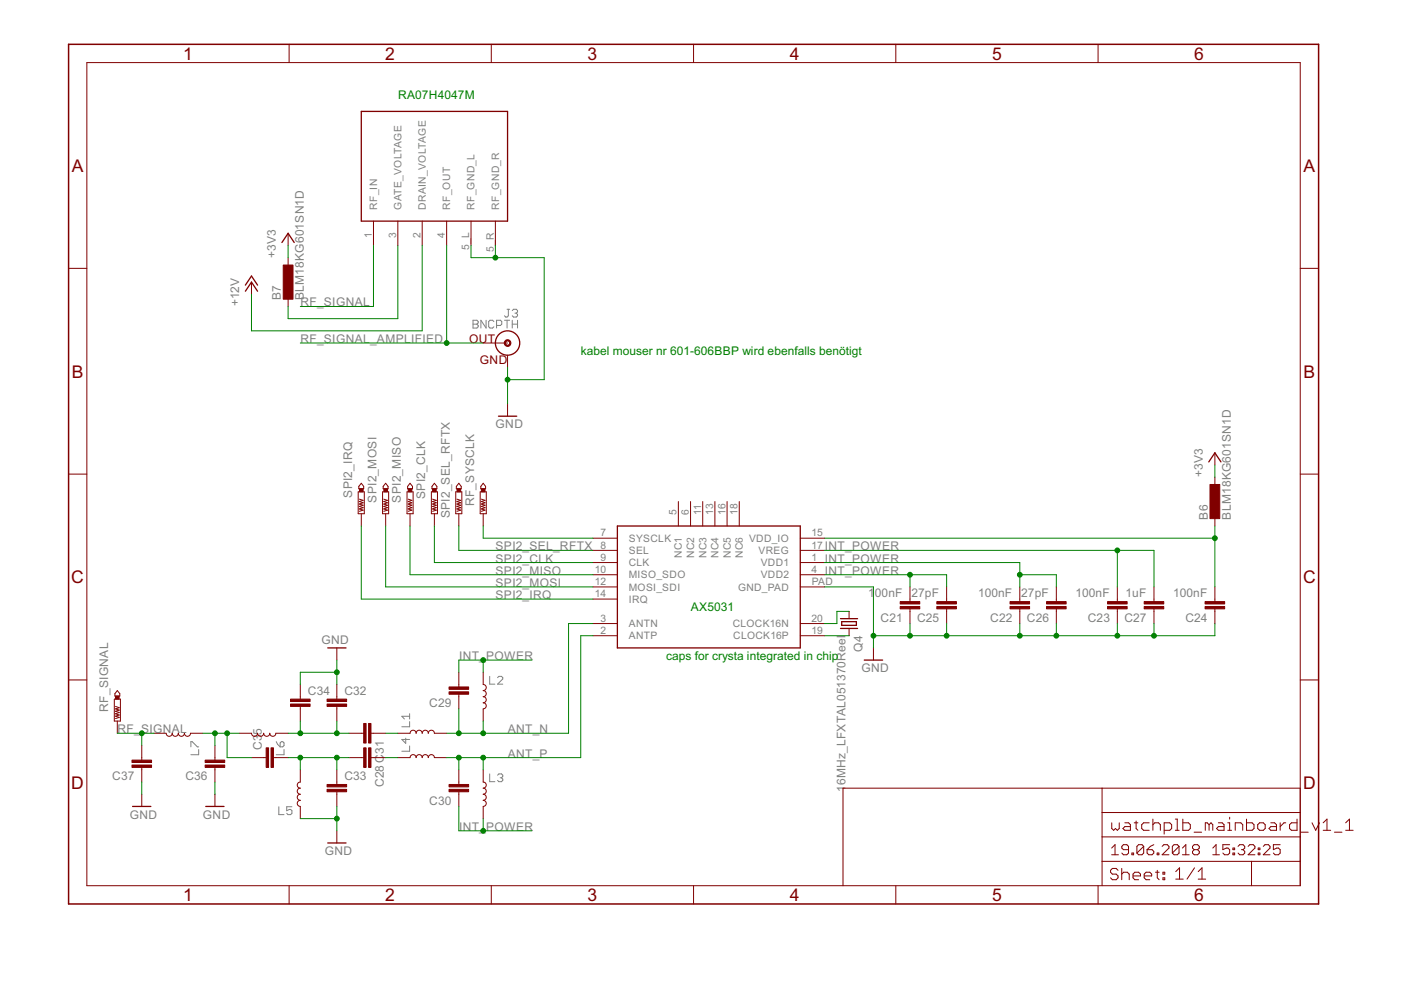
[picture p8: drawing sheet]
<svg xmlns="http://www.w3.org/2000/svg" width="297mm" height="210mm" viewBox="0 0 297 210" stroke-linecap="round" stroke-linejoin="round" font-family="sans-serif">
<g fill="none" stroke="#808080" stroke-width=".21">
<path d="M100.3 67.9h.8l.3 .3v.3l-.3 .2 .3 .3v.3l-.3 .3h-.8zM100.3 68.7h.8M103.1 67.9v1.7l-1.1-1.7v1.7M104.7 68.2l-.3-.3h-.5l-.3 .3v1.1l.3 .3h.5l.3-.3M105.3 69h.8l.3-.3v-.5l-.3-.3h-.8v1.7M107 67.9h1.1M107.5 67.9v1.7M107.5 65.6h.6M107.8 65.6v1.4l-.3 .2h-.3l-.2-.2M108.6 68.7h1.1M108.6 67.9v1.7M108.6 65.8l.3-.2h.6l.2 .2v.3l-.2 .3"/>
<path d="M109.2 66.4h.3M109.5 66.4l.2 .3v.3l-.2 .2h-.6l-.3-.2M109.7 67.9v1.7M40.5 158.3v-1.1h.2l1.1 1.1h.3M42.1 158.9v1.1h-1.6M58.6 157.2l.2 .6 .6 .5M59.4 157.5l.3-.3h.2l.3 .3v.6l-.3 .2h-.5zM60.2 158.9v1.1h-1.6M86 156.5v1.1l-.8-.8h1.6M86.8 153v1.1h-1.6M86.8 151.3v1.1M86.8 158.2v1.1h-1.6"/>
<path d="M86.8 151.9h-1.6l.5 .5M103.8 143.4v1.7h1.1M105.5 143.7l.3-.3h.5l.3 .3v.3l-1.1 1.1h1.1M59.1 171v1.7h1.1M61.9 171h-1.1v.9l.5-.3h.3l.3 .3v.5l-.3 .3h-.5l-.3-.3M103.8 164.1v1.6h1.1M105.5 164.4l.3-.3h.5l.3 .3v.2l-.3 .3M106 164.9h.3M106.3 164.9l.3 .3v.3l-.3 .2h-.5l-.3-.2"/>
</g>
<g fill="none" stroke="#800000" stroke-width=".21">
<path d="M18.4 13.3h257.3v174.5h-257.3zM61.3 9.4v3.9M104.2 9.4v3.9M147 9.4v3.9M189.9 9.4v3.9M232.8 9.4v3.9M14.5 56.9h3.9M53.3 59.8v2.6M61.1 49.5v2.5M61.1 54.6v2.6M79.2 46.9v5.1M84.3 46.9v5.1"/>
<path d="M89.5 46.9v5.1M94.7 46.9v5.1M99.9 46.9v5.1M105 46.9v5.1M275.7 56.9h3.9M61.1 62.4v2.6M102.4 72.7h5.2M107.6 75.3v2.6M107.6 85.7v2.5M257.6 96v2.6M14.5 100.5h3.9M75.9 104.3h1.3v4.6h-1.3z"/>
<path d="M76.2 105.8l.8 .3-.8 .2 .8 .3-.8 .3 .8 .2-.8 .3 .8 .2-.8 .3 .8 .3-.8 .2M76.6 102.5l.5 .6v.5h-1v-.5zM76.6 108.9v2.6M81.1 104.3h1.3v4.6h-1.3zM81.4 105.8l.7 .3-.7 .2 .7 .3-.7 .3 .7 .2-.7 .3 .7 .2-.7 .3 .7 .3-.7 .2M81.8 102.5l.5 .6v.5h-1.1v-.5zM81.8 108.9v2.6M86.3 104.3h1.3v4.6h-1.3zM86.6 105.8l.7 .3-.7 .2 .7 .3-.7 .3 .7 .2-.7 .3 .7 .2-.7 .3 .7 .3-.7 .2M86.9 102.5l.6 .6v.5h-1.1v-.5zM86.9 108.9v2.6M91.5 104.3h1.3v4.6h-1.3z"/>
<path d="M91.7 105.8l.8 .3-.8 .2 .8 .3-.8 .3 .8 .2-.8 .3 .8 .2-.8 .3 .8 .3-.8 .2M92.1 102.5l.5 .6v.5h-1v-.5zM92.1 108.9v2.6M96.6 104.3h1.3v4.6h-1.3zM96.9 105.8l.8 .3-.8 .2 .8 .3-.8 .3 .8 .2-.8 .3 .8 .2-.8 .3 .8 .3-.8 .2M97.3 102.5l.5 .6v.5h-1v-.5zM97.3 108.9v2.6M101.8 104.3h1.3v4.6h-1.3zM102.1 105.8l.7 .3-.7 .2 .7 .3-.7 .3 .7 .2-.7 .3 .7 .2-.7 .3 .7 .3-.7 .2M102.4 102.5l.6 .6v.5h-1.1v-.5zM102.4 108.9v2.6M125.7 114.1h5.2"/>
<path d="M125.7 116.7h5.2M125.7 119.3h5.2M143.8 106.3v5.2M146.4 106.3v5.2M149 106.3v5.2M151.6 106.3v5.2M154.2 106.3v5.2M156.7 106.3v5.2M169.7 114.1h5.1M169.7 116.7h5.1M169.7 119.3h5.1M257.6 101.2v2.6"/>
<path d="M257.6 108.9v2.6M275.7 100.5h3.9M71.4 137.4v2.6M125.7 127h5.2M125.7 121.9h5.2M125.7 124.4h5.2M125.7 132.2h5.2M125.7 134.8h5.2M169.7 121.9h5.1M169.7 124.4h5.1M169.7 132.2h5.1M169.7 134.8h5.1"/>
<path d="M180 129.6v1.6M180 133.2v1.6M185.2 137.4v2.6M192.9 124.4v3.2M192.9 129.1v3.1M200.7 124.4v3.2M200.7 129.1v3.1M216.2 124.4v3.2M216.2 129.1v3.1M224 124.4v3.2M224 129.1v3.1M236.9 124.4v3.2"/>
<path d="M236.9 129.1v3.1M244.7 124.4v3.2M244.7 129.1v3.1M257.6 124.4v3.2M257.6 129.1v3.1M14.5 144.2h3.9M24.2 148.2h1.3v4.7h-1.3zM24.5 149.8l.8 .3-.8 .2 .8 .3-.8 .2 .8 .3-.8 .2 .8 .3-.8 .2 .8 .3-.8 .3M24.9 146.4l.5 .7v.5h-1v-.5zM24.9 152.9v2.6M30.1 158.1v3.1M32.6 155.5h2.6a.65 .65 0 0 0 .7 .6 .65 .65 0 0 0 .6-.6 .65 .65 0 0 0 .7 .6 .65 .65 0 0 0 .6-.6 .65 .65 0 0 0 .6 .6 .65 .65 0 0 0 .7-.6 .65 .65 0 0 0 .6 .6 .65 .65 0 0 0 .7-.6h2.6"/>
<path d="M45.6 158.1v3.1M50.7 155.5h2.6a.65 .65 0 0 0 .7 .6 .65 .65 0 0 0 .6-.6 .65 .65 0 0 0 .7 .6 .65 .65 0 0 0 .6-.6 .65 .65 0 0 0 .6 .6 .65 .65 0 0 0 .7-.6 .65 .65 0 0 0 .6 .6 .65 .65 0 0 0 .7-.6h2.6M63.7 145.1v3.1M63.7 149.8v3.1M71.4 145.1v3.1M71.4 149.8v3.1M74 155.5h3.1M78.7 155.5h3.1M84.3 155.5h2.6a.65 .65 0 0 1 .7-.7 .65 .65 0 0 1 .6 .7 .65 .65 0 0 1 .7-.7 .65 .65 0 0 1 .6 .7 .65 .65 0 0 1 .7-.7 .65 .65 0 0 1 .6 .7 .65 .65 0 0 1 .7-.7 .65 .65 0 0 1 .6 .7h2.6M97.3 142.5v3.1M97.3 147.2v3.1M102.4 142.5v2.6a.66 .66 0 0 1 .7 .7 .66 .66 0 0 1-.7 .6 .65 .65 0 0 1 .7 .7 .65 .65 0 0 1-.7 .6 .65 .65 0 0 1 .7 .7 .65 .65 0 0 1-.7 .6 .65 .65 0 0 1 .7 .7 .65 .65 0 0 1-.7 .6v2.6"/>
<path d="M275.7 144.2h3.9M30.1 162.7v3.1M30.1 168.4v2.6M45.6 162.7v3.1M45.6 168.4v2.6M53.3 160.6h3.1M58 160.6h3.1M63.7 163.2v2.6a.65 .65 0 0 0-.7 .7 .65 .65 0 0 0 .7 .6 .65 .65 0 0 0-.7 .7 .65 .65 0 0 0 .7 .6 .65 .65 0 0 0-.7 .6 .65 .65 0 0 0 .7 .7 .65 .65 0 0 0-.7 .6 .65 .65 0 0 0 .7 .7v2.6M71.4 163.2v3.1M71.4 167.9v3.1M71.4 176.1v2.6M74 160.6h3.1"/>
<path d="M78.7 160.6h3.1M84.3 160.6h2.6a.65 .65 0 0 1 .7-.6 .65 .65 0 0 1 .6 .6 .65 .65 0 0 1 .7-.6 .65 .65 0 0 1 .6 .6 .65 .65 0 0 1 .7-.6 .65 .65 0 0 1 .6 .6 .65 .65 0 0 1 .7-.6 .65 .65 0 0 1 .6 .6h2.6M97.3 163.2v3.1M97.3 167.9v3.1M102.4 163.2v2.6a.65 .65 0 0 1 .7 .7 .65 .65 0 0 1-.7 .6 .65 .65 0 0 1 .7 .7 .65 .65 0 0 1-.7 .6 .65 .65 0 0 1 .7 .6 .65 .65 0 0 1-.7 .7 .65 .65 0 0 1 .7 .6 .65 .65 0 0 1-.7 .7v2.6M233.7 167.1v20.7M233.7 177.4h42M233.7 172.3h42M235.7 179.8l.7-.7v2.1M235.7 174.5v1.2l.4 .3 .4-.3 .4 .3 .4-.3v-1.2M238.5 174.5h.8l.4 .4v1.1h-1.2l-.4-.3 .4-.4h1.2M240.5 174.5h.8"/>
<path d="M240.9 174.1v1.6l.4 .3M242.5 179.5v1.4l-.4 .3h-.7l-.4-.3M242.5 179.5l-.4-.4h-.7l-.4 .4v1.4M242.5 179.5l-1.5 1.4M243.6 174.5h-1.1l-.4 .4v.8l.4 .3h1.1M244.4 174.9l.4-.4h.8l.4 .4v1.1M244.4 173.7v2.3M244.6 179.1l-.7 .4-.7 .6M246.4 179.5l.4-.4h.7l.3 .4v.3l-1.4 1.4h1.4M246.8 176h1.2l.4-.3v-.8l-.4-.4h-1.2v2.3M249.2 176h.8M249.2 173.7h.4v2.3"/>
<path d="M250 179.5l-.4-.4h-.7l-.3 .4v1.4M250 179.5v1.4l-.4 .3h-.7l-.3-.3M250 179.5l-1.4 1.4M250.7 179.8l.7-.7v2.1M250.8 173.7v2.3h1.2l.4-.3v-.8l-.4-.4h-1.2M253.2 176.4h1.6M256.3 174.9l-.4-.4h-.4v1.5M256.3 174.9v1.1M256.3 174.9l.5-.4 .3 .4v1.1M257.1 179.8l.7-.7v2.1M258.3 174.5h.8l.4 .4v1.1h-1.2l-.4-.3 .4-.4h1.2M260.3 174.5h.4v1.5"/>
<path d="M260.3 176h.8M260.7 173.3v.4M260.7 179.1h-1.4v1l.7-.3h.3l.4 .3v.8l-.4 .3h-.7l-.3-.3M261.4 179.8h.4v.3h-.4zM261.9 176v-1.5h1.2l.4 .4v1.1M262.5 179.5l.3-.4h.7l.4 .4v.3l-.4 .3M264.3 173.7v2.3h1.2l.4-.3v-.8l-.4-.4h-1.2M264.6 179.5l.4-.4h.7l.4 .4v.3l-1.5 1.4h1.5M266.8 179.8h.3v.3h-.3zM267.1 174.5h.7l.4 .4v.8l-.4 .3h-.7l-.4-.3v-.8zM267.8 179.5l.4-.4h.7l.4 .4v.3l-1.5 1.4h1.5M269.4 174.5h.8l.4 .4v1.1h-1.2l-.4-.3 .4-.4h1.2"/>
<path d="M271.4 174.5v1.5M271.4 179.1h-1.4v1l.7-.3h.4l.3 .3v.8l-.3 .3h-.8l-.3-.3M272.6 174.5h-.4l-.8 .8M275 173.7v2.3h-1.2l-.4-.3v-.8l.4-.4h1.2M275.7 167.1h-97v20.7M275.8 176.4h1.6M278.2 174.5l.8 1.5 .8-1.5M280.5 176h1.6M280.5 174.5l.8-.8v2.3M282.9 176.4h1.6M285.3 176h1.6M285.3 174.5l.8-.8v2.3"/>
<path d="M61.3 187.8v3.9M104.2 187.8v3.9M147 187.8v3.9M189.9 187.8v3.9M232.8 187.8v3.9M233.7 182.6h42M235.7 181.2h1.4M237 184.5l-.4-.4h-.8l-.3 .4v.4l.3 .4h.8l.4 .4v.4l-.4 .4h-.8l-.3-.4M237.8 184.1v2.4M237.8 185.3l.4-.4h.8l.4 .4v1.2M239.3 180.1h-1.1l-.4-.3v-.3l.4-.4h.7l.4 .4v1.4l-.4 .3h-.7l-.4-.3M240 180.9h.3v.3h-.3z"/>
<path d="M240.2 185.7h1.6v-.4l-.4-.4h-.8l-.4 .4v.8l.4 .4h.8M242.6 185.7h1.6v-.4l-.4-.4h-.8l-.4 .4v.8l.4 .4h.8M243.2 180.1h1.1l.3 .4v.4l-.3 .3h-.7l-.4-.3zM245 184.9h.8M245.3 180.9h.4v.3h-.4zM245.4 184.5v1.6l.4 .4M246.6 184.9h.4v.4h-.4zM246.6 186.1h.4v.4h-.4zM249.3 184.8l.8-.8v2.4M249.3 186.4h1.6M250.7 181.2h1.4M253.2 180.1l-.4 .4v.4l.4 .3h.7l.4-.3v-.4l-.4-.4"/>
<path d="M253.2 180.1l-.4-.3v-.3l.4-.4h.7l.4 .4v.3l-.4 .3M253.2 180.1h.7M253.3 184l-1.6 2.4M254 186.4h1.6M254 184.8l.8-.8v2.4M257.1 181.2h1.5M261.4 180.9h.4v.3h-.4zM263.2 180.1h.3M263.5 180.1l.4 .4v.4l-.4 .3h-.7l-.3-.3M265.3 182.6v5.2M266.8 180.9h.3v.3h-.3z"/>
</g>
<path d="M14.5 9.4h265.1v182.3h-265.1z" fill="none" stroke="#800000" stroke-width=".32"/>
<g fill="none" stroke="#800000" stroke-width=".28">
<path d="M76.6 23.6h31v23.3h-31zM59.8 51.4l1.3-1.9 1.3 1.9M52 61.7l1.3-1.9 1.3 1.9M52 60.5l1.3-2 1.3 2M105.7 88.2h3.9M256.3 97.9l1.3-1.9 1.3 1.9M130.9 111.5h38.8v25.9h-38.8zM69.5 137.4h3.9M178.2 133.2h3.6M178.2 131.2h3.6M178.5 131.8h3.1v.8h-3.1zM183.2 140h3.9"/>
<path d="M28.1 171h3.9M43.6 171h3.9M69.5 178.7h3.9"/>
<circle cx="107.6" cy="72.7" r="2.58"/>
</g>
<g fill="#800000" stroke="#800000" stroke-width=".21">
<path d="M190.9 127.6h4.1v.5h-4.1z"/>
<path d="M190.9 128.6h4.1v.5h-4.1z"/>
<path d="M214.1 127.6h4.2v.5h-4.2z"/>
<path d="M214.1 128.6h4.2v.5h-4.2z"/>
<path d="M234.8 127.6h4.2v.5h-4.2z"/>
<path d="M234.8 128.6h4.2v.5h-4.2z"/>
<path d="M255.5 127.6h4.2v.5h-4.2z"/>
<path d="M255.5 128.6h4.2v.5h-4.2z"/>
<path d="M198.6 127.6h4.2v.5h-4.2z"/>
<path d="M198.6 128.6h4.2v.5h-4.2z"/>
<path d="M221.9 127.6h4.1v.5h-4.1z"/>
<path d="M221.9 128.6h4.1v.5h-4.1z"/>
<path d="M242.6 127.6h4.1v.5h-4.1z"/>
<path d="M242.6 128.6h4.1v.5h-4.1z"/>
<path d="M102.1 103.6h.7v.7h-.7z"/>
<path d="M96.9 103.6h.8v.7h-.8z"/>
<path d="M91.7 103.6h.8v.7h-.8z"/>
<path d="M86.6 103.6h.7v.7h-.7z"/>
<path d="M81.4 103.6h.7v.7h-.7z"/>
<path d="M76.2 103.6h.8v.7h-.8z"/>
<path d="M95.2 145.6h4.2v.6h-4.2z"/>
<path d="M95.2 146.7h4.2v.5h-4.2z"/>
<path d="M95.2 166.3h4.2v.5h-4.2z"/>
<path d="M95.2 167.4h4.2v.5h-4.2z"/>
<path d="M77.1 158.6h.5v4.1h-.5z"/>
<path d="M78.1 158.6h.6v4.1h-.6z"/>
<path d="M77.1 153.4h.5v4.1h-.5z"/>
<path d="M78.1 153.4h.6v4.1h-.6z"/>
<path d="M69.3 149.3h4.2v.5h-4.2z"/>
<path d="M69.3 148.2h4.2v.5h-4.2z"/>
<path d="M69.3 167.4h4.2v.5h-4.2z"/>
<path d="M69.3 166.3h4.2v.5h-4.2z"/>
<path d="M61.6 149.3h4.1v.5h-4.1z"/>
<path d="M61.6 148.2h4.1v.5h-4.1z"/>
<path d="M57.5 158.6h.5v4.1h-.5z"/>
<path d="M56.4 158.6h.5v4.1h-.5z"/>
<path d="M43.5 161.2h4.1v.5h-4.1z"/>
<path d="M43.5 162.2h4.1v.5h-4.1z"/>
<path d="M28 161.2h4.1v.5h-4.1z"/>
<path d="M28 162.2h4.1v.5h-4.1z"/>
<path d="M256.5 102.7h2.1v7.3h-2.1z"/>
<path d="M60 56.2h2.1v7.2h-2.1z"/>
<path d="M24.5 147.6h.8v.6h-.8z"/>
</g>
<path d="M107.1 72.3a.7 .7 0 0 1 1.1 .1 .7 .7 0 0 1-.4 1 .7 .7 0 0 1-.9-.7h.3a.45 .45 0 0 1 .6-.4 .45 .45 0 0 1 .1 .7 .45 .45 0 0 1-.7-.1v-.2h-.3z" fill-rule="evenodd" fill="#800000" stroke="#800000" stroke-width=".21"/>
<g fill="none" stroke="#008000" stroke-width=".21">
<path d="M61.1 52v2.6M79.2 52v13h-15.5M84.3 52v15.6h-23.2v-2.6M89.5 52v18.1h-36.2v-7.7M94.7 52v20.7M99.9 52v2.6h15.5v25.9h-7.8M105 52v2.6M63.7 72.7h38.7M107.6 77.9v7.8M257.6 98.6v2.6M76.6 111.5v15.5h49.1M81.8 111.5v12.9h43.9"/>
<path d="M86.9 111.5v10.4h38.8M92.1 111.5v7.8h33.6M97.3 111.5v5.2h28.4M102.4 111.5v2.6h23.3M174.8 119.3h41.4v5.1M174.8 116.7h69.9v7.7M174.8 114.1h82.8M236.9 116.7v7.7M257.6 111.5v12.9M71.4 140v5.1M102.4 140v2.5M112.8 140h-15.5v2.5"/>
<path d="M125.7 134.8h-2.6v25.8h-28.4M125.7 132.2h-5.2v23.3h-25.8M174.8 124.4h10.4v13M174.8 134.8h5.2M174.8 121.9h25.9v2.5M180 129.6h-2.6v2.6h-2.6M192.9 121.9v2.5M192.9 132.2v2.6M200.7 132.2v2.6M216.2 121.9h7.8v2.5M216.2 132.2v2.6M224 132.2v2.6"/>
<path d="M236.9 132.2v2.6M244.7 132.2v2.6M257.6 132.2v2.6h-72.4M24.9 155.5h7.7M30.1 155.5v2.6M43 155.5h7.7M45.6 155.5v2.6M48.2 155.5v5.1h5.1M61.1 155.5h12.9M63.7 152.9v2.6M71.4 152.9v2.6M71.4 142.5h-7.7v2.6"/>
<path d="M81.8 155.5h2.5M97.3 150.3v5.2M102.4 152.9v2.6M30.1 165.8v2.6M45.6 165.8v2.6M61.1 160.6h12.9M63.7 173.6h7.7M63.7 160.6v2.6M71.4 160.6v2.6M71.4 171v5.1M81.8 160.6h2.5M97.3 160.6v2.6"/>
<path d="M97.3 171v5.1h15.5M102.4 160.6v2.6M102.4 173.6v2.5"/>
</g>
<g fill="#008000" stroke="#008000" stroke-width=".21">
<circle cx="185.2" cy="134.8" r=".51"/>
<circle cx="236.9" cy="134.8" r=".51"/>
<circle cx="224" cy="134.8" r=".51"/>
<circle cx="216.2" cy="134.8" r=".51"/>
<circle cx="200.7" cy="134.8" r=".51"/>
<circle cx="192.9" cy="134.8" r=".51"/>
<circle cx="244.7" cy="134.8" r=".51"/>
<circle cx="71.4" cy="173.6" r=".51"/>
<circle cx="71.4" cy="142.5" r=".51"/>
<circle cx="107.6" cy="80.5" r=".51"/>
<circle cx="105" cy="54.6" r=".51"/>
<circle cx="236.9" cy="116.7" r=".51"/>
<circle cx="216.2" cy="121.9" r=".51"/>
<circle cx="192.9" cy="121.9" r=".51"/>
<circle cx="102.4" cy="140" r=".51"/>
<circle cx="102.4" cy="176.1" r=".51"/>
<circle cx="97.3" cy="155.5" r=".51"/>
<circle cx="102.4" cy="155.5" r=".51"/>
<circle cx="97.3" cy="160.6" r=".51"/>
<circle cx="102.4" cy="160.6" r=".51"/>
<circle cx="71.4" cy="155.5" r=".51"/>
<circle cx="63.7" cy="155.5" r=".51"/>
<circle cx="71.4" cy="160.6" r=".51"/>
<circle cx="63.7" cy="160.6" r=".51"/>
<circle cx="48.2" cy="155.5" r=".51"/>
<circle cx="45.6" cy="155.5" r=".51"/>
<circle cx="30.1" cy="155.5" r=".51"/>
<circle cx="94.7" cy="72.7" r=".51"/>
<circle cx="257.6" cy="114.1" r=".51"/>
</g>
<g font-size="4.1" fill="#800000">
<text x="38.8" y="12.7">1</text>
<text x="81.7" y="12.7">2</text>
<text x="124.6" y="12.7">3</text>
<text x="167.5" y="12.7">4</text>
<text x="210.3" y="12.7">5</text>
<text x="253.2" y="12.7">6</text>
<text x="15.2" y="36.4">A</text>
<text x="276.4" y="36.4">A</text>
<text x="15.2" y="80">B</text>
<text x="276.4" y="80">B</text>
<text x="15.1" y="123.7">C</text>
<text x="276.3" y="123.7">C</text>
<text x="15.1" y="167.3">D</text>
<text x="276.3" y="167.3">D</text>
<text x="38.8" y="191.1">1</text>
<text x="81.7" y="191.1">2</text>
<text x="124.6" y="191.1">3</text>
<text x="167.5" y="191.1">4</text>
<text x="210.3" y="191.1">5</text>
<text x="253.2" y="191.1">6</text>
</g>
<g font-size="2.8" fill="#008000">
<text x="84.4" y="21">RA07H4047M</text>
<text x="123.1" y="75.3">kabel mouser nr 601-606BBP wird ebenfalls benötigt</text>
<text x="146.4" y="129.6">AX5031</text>
<text x="141.2" y="140">caps for crysta integrated in chip</text>
</g>
<g font-size="2.8" fill="#808080">
<text x="58.5" y="54.6" transform="rotate(-90 58.5 54.6)">+3V3</text>
<text x="50.7" y="65" transform="rotate(-90 50.7 65)">+12V</text>
<text x="59.6" y="63.6" transform="rotate(-90 59.6 63.6)">B7</text>
<text x="63.7" y="65">RF_SIGNAL</text>
<text x="64.4" y="63.6" transform="rotate(-90 64.4 63.6)">BLM18KG601SN1D</text>
<text x="63.7" y="72.7">RF_SIGNAL_AMPLIFIED</text>
<text x="105.1" y="90.8">GND</text>
<text x="255" y="101.2" transform="rotate(-90 255 101.2)">+3V3</text>
<text x="74.7" y="105.5" transform="rotate(-90 74.7 105.5)">SPI2_IRQ</text>
<text x="79.8" y="106.6" transform="rotate(-90 79.8 106.6)">SPI2_MOSI</text>
<text x="85" y="106.6" transform="rotate(-90 85 106.6)">SPI2_MISO</text>
<text x="90.2" y="105.8" transform="rotate(-90 90.2 105.8)">SPI2_CLK</text>
<text x="100.5" y="107.3" transform="rotate(-90 100.5 107.3)">RF_SYSCLK</text>
<text x="95.3" y="109.9" transform="rotate(-90 95.3 109.9)">SPI2_SEL_RFTX</text>
<text x="256.1" y="110.2" transform="rotate(-90 256.1 110.2)">B6</text>
<text x="260.9" y="110.2" transform="rotate(-90 260.9 110.2)">BLM18KG601SN1D</text>
<text x="105.1" y="119.3">SPI2_CLK</text>
<text x="105.1" y="116.7">SPI2_SEL_RFTX</text>
<text x="174.9" y="116.7">INT_POWER</text>
<text x="174.9" y="119.3">INT_POWER</text>
<text x="105.1" y="121.9">SPI2_MISO</text>
<text x="105.1" y="124.4">SPI2_MOSI</text>
<text x="174.9" y="121.9">INT_POWER</text>
<text x="105.1" y="127">SPI2_IRQ</text>
<text x="184.1" y="126.7">1</text>
<text x="185.5" y="126.7">00nF</text>
<text x="186.7" y="131.8">C21</text>
<text x="193.3" y="126.7">27pF</text>
<text x="194.4" y="131.8">C25</text>
<text x="207.4" y="126.7">100nF</text>
<text x="209.9" y="131.8">C22</text>
<text x="216.5" y="126.7">27pF</text>
<text x="217.7" y="131.8">C26</text>
<text x="228" y="126.7">100nF</text>
<text x="230.6" y="131.8">C23</text>
<text x="238.4" y="131.8">C27</text>
<text x="238.6" y="126.7">1uF</text>
<text x="248.7" y="126.7">100nF</text>
<text x="251.3" y="131.8">C24</text>
<text x="68.1" y="136.6">GND</text>
<text x="97.3" y="140">I</text>
<text x="98.1" y="140">NT_</text>
<text x="103.1" y="140">POWER</text>
<text x="182.6" y="142.5">GND</text>
<text x="182.9" y="138.2" transform="rotate(-90 182.9 138.2)">Q4</text>
<text x="65.3" y="147.3">C34</text>
<text x="73" y="147.3">C32</text>
<text x="91" y="149.9">C29</text>
<text x="22.9" y="150.9" transform="rotate(-90 22.9 150.9)">RF_SIGNAL</text>
<text x="24.9" y="155.5">RF_SIGNAL</text>
<text x="107.7" y="155.5">ANT_N</text>
<text x="55.5" y="159" transform="rotate(-90 55.5 159)">C35</text>
<text x="81.4" y="159.9" transform="rotate(-90 81.4 159.9)">31</text>
<text x="107.7" y="160.6">ANT_P</text>
<text x="23.8" y="165.4">C37</text>
<text x="39.3" y="165.4">C36</text>
<text x="73" y="165.4">C33</text>
<text x="81.4" y="166.9" transform="rotate(-90 81.4 166.9)">C28C</text>
<text x="179.3" y="167.9" transform="rotate(-90 179.3 167.9)">1</text>
<text x="179.3" y="166.5" transform="rotate(-90 179.3 166.5)">6MHz_LFXTAL051370Reel</text>
<text x="27.5" y="173.6">GND</text>
<text x="43" y="173.6">GND</text>
<text x="91" y="170.6">C30</text>
<text x="97.3" y="176.2">INT_POWER</text>
<text x="68.9" y="181.3">GND</text>
</g>
<g font-size="2.8" fill="#800000">
<text x="99.5" y="72.7">OUT</text>
<text x="101.8" y="77.1">GND</text>
</g>
<g font-size="2.4" fill="#808080">
<text x="80" y="44.5" transform="rotate(-90 80 44.5)">RF_IN</text>
<text x="85.1" y="44.5" transform="rotate(-90 85.1 44.5)">GATE_VOLTAGE</text>
<text x="90.3" y="44.5" transform="rotate(-90 90.3 44.5)">DRAIN_VOLTAGE</text>
<text x="95.5" y="44.5" transform="rotate(-90 95.5 44.5)">RF_OUT</text>
<text x="100.6" y="44.5" transform="rotate(-90 100.6 44.5)">RF_GND_L</text>
<text x="105.8" y="44.5" transform="rotate(-90 105.8 44.5)">RF_GND_R</text>
<text x="78.8" y="50.5" transform="rotate(-90 78.8 50.5)">1</text>
<text x="84" y="50.5" transform="rotate(-90 84 50.5)">3</text>
<text x="89.2" y="50.5" transform="rotate(-90 89.2 50.5)">2</text>
<text x="94.3" y="50.5" transform="rotate(-90 94.3 50.5)">4</text>
<text x="99.5" y="53" transform="rotate(-90 99.5 53)">5_L</text>
<text x="104.7" y="53.3" transform="rotate(-90 104.7 53.3)">5_R</text>
<text x="127.3" y="113.7">7</text>
<text x="143.5" y="109.1" transform="rotate(-90 143.5 109.1)">5</text>
<text x="146" y="109.1" transform="rotate(-90 146 109.1)">6</text>
<text x="148.6" y="109.1" transform="rotate(-90 148.6 109.1)">11</text>
<text x="151.2" y="109.1" transform="rotate(-90 151.2 109.1)">13</text>
<text x="153.8" y="109.1" transform="rotate(-90 153.8 109.1)">16</text>
<text x="156.4" y="109.1" transform="rotate(-90 156.4 109.1)">18</text>
<text x="172.1" y="113.7">15</text>
<text x="127.3" y="116.3">8</text>
<text x="127.3" y="118.9">9</text>
<text x="133.3" y="114.9">SYSCLK</text>
<text x="133.3" y="117.5">SEL</text>
<text x="144.6" y="118.4" transform="rotate(-90 144.6 118.4)">NC1</text>
<text x="147.2" y="118.4" transform="rotate(-90 147.2 118.4)">NC2</text>
<text x="149.8" y="118.4" transform="rotate(-90 149.8 118.4)">NC3</text>
<text x="152.3" y="118.4" transform="rotate(-90 152.3 118.4)">NC4</text>
<text x="154.9" y="118.4" transform="rotate(-90 154.9 118.4)">NC5</text>
<text x="157.5" y="118.4" transform="rotate(-90 157.5 118.4)">NC6</text>
<text x="158.8" y="114.9">VDD_IO</text>
<text x="160.8" y="117.5">VREG</text>
<text x="172.1" y="116.3">17</text>
<text x="172.1" y="118.9">1</text>
<text x="126.1" y="121.5">10</text>
<text x="126.1" y="124.1">12</text>
<text x="133.3" y="120">CLK</text>
<text x="133.3" y="122.6">MISO_SDO</text>
<text x="133.3" y="125.2">MOSI_SDI</text>
<text x="156.5" y="125.2">GND_PAD</text>
<text x="161.3" y="120">VDD1</text>
<text x="161.3" y="122.6">VDD2</text>
<text x="172.1" y="121.5">4</text>
<text x="172.1" y="124.1">PAD</text>
<text x="126.1" y="126.7">14</text>
<text x="127.3" y="131.8">3</text>
<text x="133.3" y="127.8">IRQ</text>
<text x="172.1" y="131.8">20</text>
<text x="127.3" y="134.4">2</text>
<text x="133.3" y="133">ANTN</text>
<text x="133.3" y="135.6">ANTP</text>
<text x="155.4" y="133">CLOCK16N</text>
<text x="155.5" y="135.6">CLOCK16P</text>
<text x="172.1" y="134.4">19</text>
</g>
</svg>
